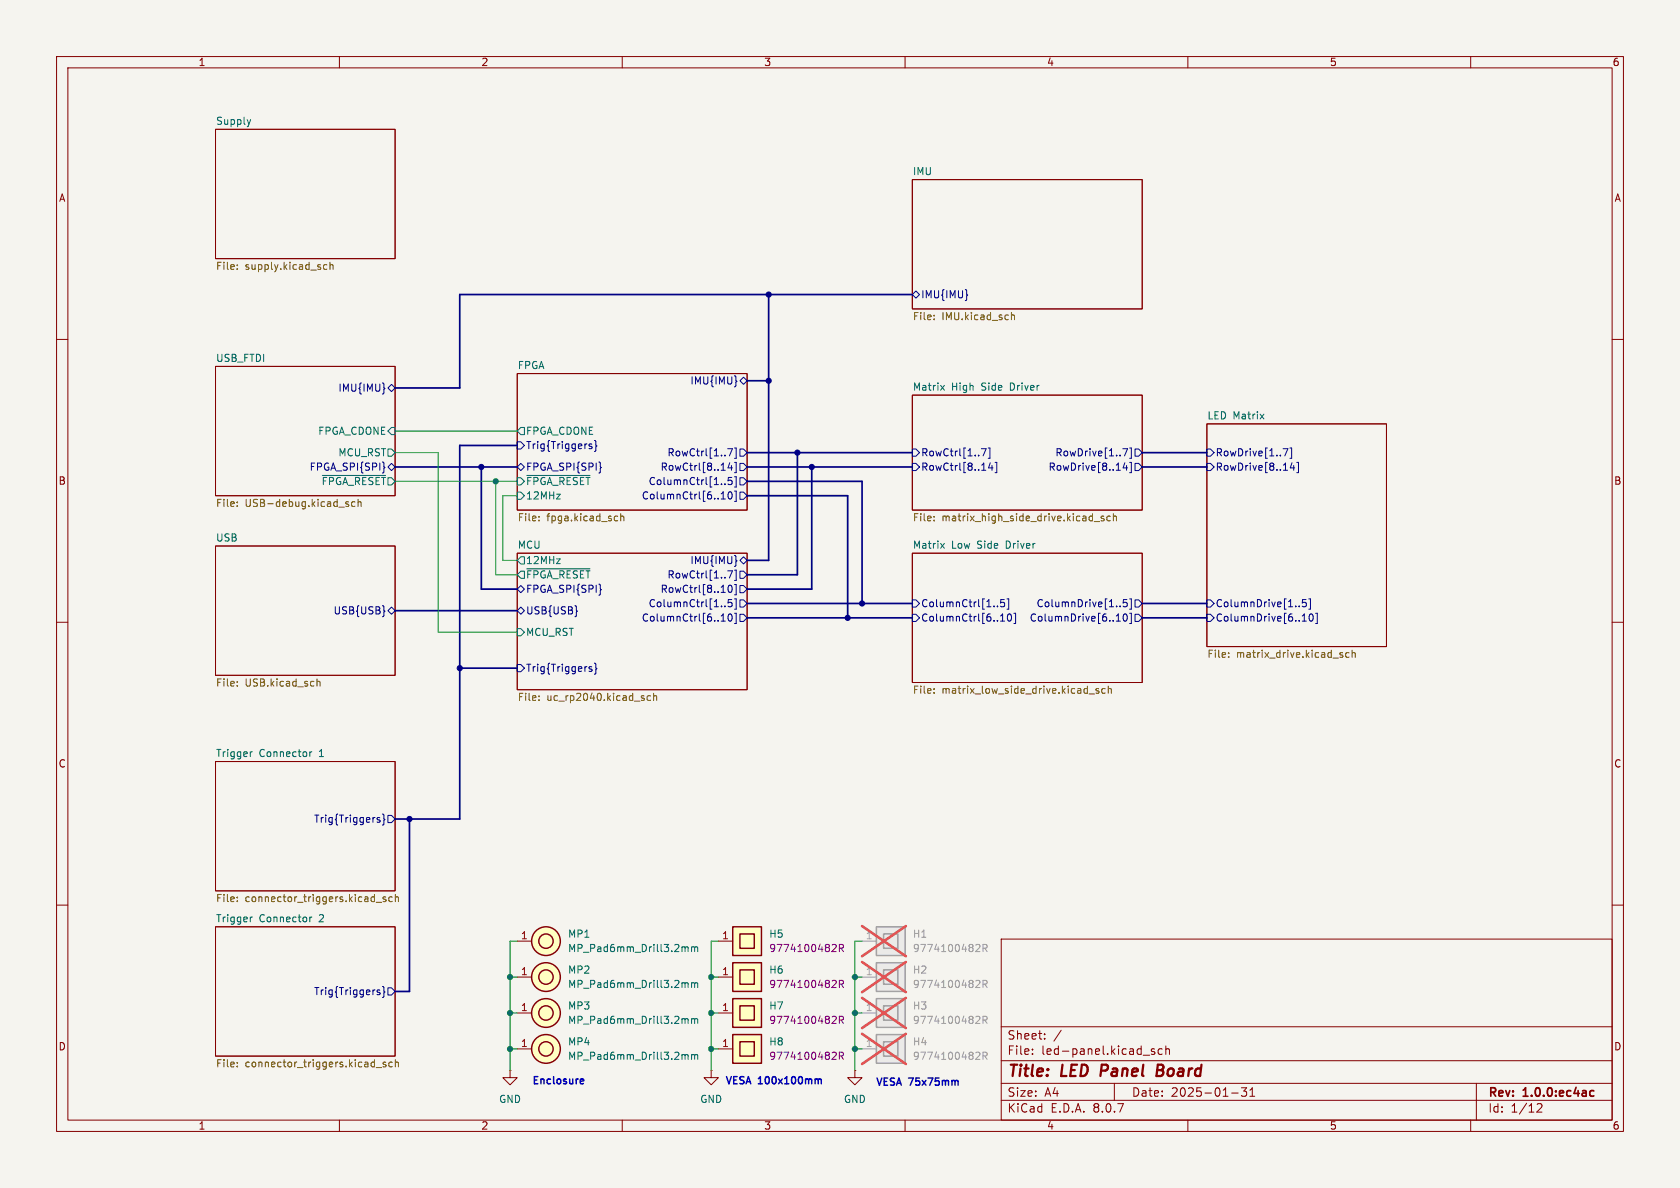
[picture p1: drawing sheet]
<svg xmlns="http://www.w3.org/2000/svg" width="297mm" height="210mm" viewBox="0 0 297 210" stroke-linecap="round" stroke-linejoin="round" font-family="sans-serif">
<path d="M0 0h297v210h-297z" fill="#f5f4ef" stroke="#f5f4ef" stroke-width=".18"/>
<g fill="none" stroke="#840000" stroke-width=".18">
<path d="M10 10h277v190h-277zM12 12h273v186h-273zM60 10v2M110 10v2M160 10v2M210 10v2M260 10v2M38.1 22.9h31.7v22.8h-31.7zM161.3 31.8h40.6v22.8h-40.6zM10 60h2M38.1 64.8h31.7v22.8h-31.7zM91.4 66h40.7v24.2h-40.7z"/>
<path d="M161.3 69.9h40.6v20.3h-40.6zM213.4 74.9h31.7v39.4h-31.7zM285 60h2M38.1 96.5h31.7v22.9h-31.7zM91.4 97.8h40.7v24.1h-40.7zM161.3 97.8h40.6v22.9h-40.6zM10 110h2M285 110h2M38.1 134.6h31.7v22.9h-31.7zM10 160h2M38.1 163.8h31.7v22.9h-31.7zM177 166h108v32h-108z"/>
<path d="M285 160h2M60 198v2M110 198v2M125.7 189.2v1.3h1.3l-1.3 1.3-1.2-1.3h1.2M125.7 189.2h.1M160 198v2M177 194.5h108M177 191.5h108M177 187.5h108M177 181.5h108M182.5 186.3v.1M182.5 185.5v.1"/>
<path d="M184.7 183.6v.1M184.7 182.8v.1M187.6 182.1l-1.3 2M197 191.5v3M202.1 186.5h1.1M204.1 185.5l-.4-.1-.2 .2 .1 .2 .5 .2v.3h-.6M205.5 185.5l-.5-.1-.3 .3v.4l.2 .2h.6M206.1 185.5l.2-.1 .4 .1v.9M206.1 184.9v1.5M210 198v2M217.7 193.2h1.2M219.5 192.3h.9l-.5 .6 .4 .1v.7l-.2 .1h-.4l-.2-.1"/>
<path d="M221 193.8h.8M221 192.7l.4-.4v1.5M260 198v2M261 191.5v6.5M271.7 195.2l.6-.1 .2 .1 .1 .3-.9 1.1h.9"/>
</g>
<path d="M281.2 193.7h.6M281.2 192.9h.6" fill="none" stroke="#840000" stroke-width=".3"/>
<path d="M194.8 188.2l-.3 2M204.6 189.2h.6M205.2 189.2l.3 .1M205.4 188.2h-.7l-.3 2 1-.1M205.4 189.1l-.2 .1" fill="none" stroke="#840000" stroke-width=".4"/>
<g fill="none" stroke="#000084" stroke-width=".18">
<path d="M161.9 51.4l.7 .7-.7 .6-.6-.6zM171 52.1l.1 .1h-.1M67.9 68.6l.1 .1h-.1M68.6 68.6l.6-.7 .6 .7-.6 .6zM91.4 78.1h.7l.6 .6-.6 .7h-.7zM104.1 78.7l.6 .4-.2 .2h-.4M104.6 78.5h-.3l-.2 .2M105.2 77.9l.1 .1v.7l.2 .1-.2 .2v.6l-.2 .2M128.6 79.3h.9l-.6 1.3M129.9 79.2h.3v1.8h-.3M130.2 67.3l.1 .1-.1 .1M130.8 79.4h.6l.7 .6-.7 .6h-.6z"/>
<path d="M130.8 67.3l.6-.6 .7 .6-.7 .6zM161.3 79.4h.6l.7 .6-.7 .6h-.6zM173.5 79.3h.8l-.5 1.3M174.7 79.2h.3v1.8h-.3M198.5 79.3h.8l-.5 1.3M199.7 79.2h.3v1.8h-.3M200.7 79.4h.6l.6 .6-.6 .6h-.6zM213.4 79.4h.6l.6 .6-.6 .6h-.6zM226.8 79.3h.9l-.6 1.3M228 79.2h.3v1.8h-.3M67.9 82.5l.1 .1-.1 .2M68.6 82.6l.6-.7 .6 .7-.6 .6z"/>
<path d="M91.4 82.6l.7-.7 .6 .7-.6 .6zM106.1 82.5l.2 .1-.2 .2M127.5 88.2h.7M127.6 87.2l.3-.3v1.3M128.2 85.5v.2M128.9 87l.1-.1a.68 .68 0 0 1 .4 .7 .68 .68 0 0 1-.4 .6 .84 .84 0 0 1-.1-1.2zM129 81.8l-.3 .9h.8M129.3 82.3v.8M129.4 84.4h-.6l-.1 .6 .2-.1h.4l.1 .2v.4l-.2 .2-.5-.2M129.9 81.7h.3v1.9h-.3M129.9 84.3h.3v1.8h-.3M129.9 86.8h.3v1.8h-.3"/>
<path d="M130.2 99.1l.1 .1h-.1M130.8 81.9h.6l.7 .7-.7 .6h-.6zM130.8 84.5h.6l.7 .6-.7 .6h-.6zM130.8 87h.6l.7 .6-.7 .7h-.6zM131.4 98.4l.7 .7-.7 .6-.6-.6zM161.3 81.9h.6l.7 .7-.7 .6h-.6zM175.1 81.8l-.3 .9h.8M175.4 82.3v.8M175.9 81.7h.3v1.9h-.3M198.9 81.8l-.3 .9h.7M199.2 82.3v.8M199.7 81.7h.3v1.9h-.3"/>
<path d="M200.7 81.9h.6l.6 .7-.6 .6h-.6zM213.4 81.9h.6l.6 .7-.6 .6h-.6zM228.4 81.8l-.3 .9h.8M228.7 82.3v.8M229.3 81.7h.3v1.9h-.3M67.9 107.9l.1 .1-.1 .2M68.6 108l.6-.7 .6 .7-.6 .6zM91.4 108l.7-.7 .6 .7-.6 .6zM91.4 117.5h.7l.6 .6-.6 .6h-.7zM91.4 104.1l.7-.6 .6 .6-.6 .7zM101.9 107.9l.2 .1-.2 .2M104.1 118.1l.6 .3-.2 .3-.4-.1"/>
<path d="M104.6 117.9l-.3-.1-.2 .2M105.1 117.2l.2 .2v.6l.2 .2-.2 .2v.6l-.2 .2M106.1 104.1l.2 .1-.2 .2M127.5 109.8h.7M127.6 108.8l.3-.3v1.3M128.2 107.1v.2M128.6 100.9h.9l-.6 1.3M128.9 108.6l.1-.1a.68 .68 0 0 1 .4 .7 .68 .68 0 0 1-.4 .6 .84 .84 0 0 1-.1-1.2zM128.9 103.5l.1-.1a.68 .68 0 0 1 .4 .7 .68 .68 0 0 1-.4 .6 .84 .84 0 0 1-.1-1.2zM129.4 106h-.6l-.1 .6 .2-.1h.4l.1 .2v.4l-.2 .2-.5-.2M129.9 108.4h.3v1.8h-.3M129.9 105.9h.3v1.8h-.3"/>
<path d="M129.9 103.3h.3v1.8h-.3M130.2 100.8v1.8h-.3M130.8 101h.6l.7 .6-.7 .6h-.6zM130.8 103.5h.6l.7 .6-.7 .7h-.6zM130.8 108.6h.6l.7 .6-.7 .7h-.6zM130.8 106h.6l.7 .7-.7 .6h-.6zM161.3 106h.6l.7 .7-.7 .6h-.6zM161.3 108.6h.6l.7 .6-.7 .7h-.6zM176.3 107.1v.2M176.9 109.8h.7M177 108.8l.2-.3v1.3M177.5 106h-.6v.6l.2-.1h.4l.1 .2-.1 .4-.1 .2-.5-.2"/>
<path d="M178 105.9h.3v1.8h-.3M178.2 108.7l.2-.2a.68 .68 0 0 1 .4 .7 .68 .68 0 0 1-.4 .6l-.2-.1-.1-.4zM179.2 108.4h.3v1.8h-.3M197.3 109.8h.8M197.5 108.8l.2-.3v1.3M198 107.1v.2M198.7 108.7l.2-.2a.68 .68 0 0 1 .4 .7 .68 .68 0 0 1-.4 .6l-.2-.1-.1-.4zM199.2 106h-.6v.6l.1-.1h.5l.1 .2-.1 .4-.2 .2-.4-.2M199.7 108.4h.3v1.8h-.3M199.7 105.9h.3v1.8h-.3M200.7 106h.6l.6 .7-.6 .6h-.6zM200.7 108.6h.6l.6 .6-.6 .7h-.6z"/>
<path d="M213.4 108.6h.6l.6 .6-.6 .7h-.6zM213.4 106h.6l.6 .7-.6 .6h-.6zM229.7 107.1v.2M230.2 109.8h.7M230.5 108.7l.1-.2v1.3M230.9 106h-.6l-.1 .6 .2-.1h.4l.1 .2v.4l-.2 .2-.5-.2M231.4 105.9h.3v1.8h-.3M231.6 108.7l.1-.2a.68 .68 0 0 1 .5 .7 .68 .68 0 0 1-.5 .6l-.1-.1-.2-.4zM232.6 108.4h.3v1.8h-.3M66.7 144.8l.5 .3-.2 .3-.3-.1M67.1 144.6l-.3-.1-.1 .2M67.6 143.9l.3 .2v.6l.1 .2-.1 .2v.6l-.3 .1"/>
<path d="M68.6 144.1h.6l.6 .7-.6 .6h-.6zM66.7 175.2l.5 .4-.2 .2h-.3M67.1 175.1l-.3-.1-.1 .2M67.6 174.4l.3 .2v.6l.1 .2-.1 .1v.6l-.3 .2M68.6 174.6h.6l.6 .7-.6 .6h-.6z"/>
</g>
<g fill="none" stroke="#725600" stroke-width=".18">
<path d="M41.9 46.8v.2M41.9 47.5v.1M57.2 47.5l.2 .1h.4M57.8 46.8h-.4l-.2 .1M58.3 46.9l.2-.1h.3l.1 .8M58.3 46.4v1.2M165.1 56.4v.1M165.1 55.7v.2M178.8 55.2v1.3M178.8 55.8l.2-.1h.3l.1 .8M41.9 89.4v.1M41.9 88.8v.1"/>
<path d="M61.3 89.1l.3 .1 .1 .2-.2 .1h-.3M61.3 88.7l.3 .1M62.8 88.8l-.4-.1-.3 .2 .2 .6h.5M63.3 88.8l.2-.1 .3 .1v.7M63.3 88.3v1.2M95.3 92v.1M95.3 91.3v.1M108.8 91.2l.4 .1M109.2 92l-.4 .1M109.7 91.4l.2-.2 .3 .1 .1 .8M109.7 90.8v1.3M165.1 91.3v.1"/>
<path d="M165.1 92v.1M193.4 92.2h1M195.1 91.3l-.3-.1-.1 .2v.2l.4 .1v.3h-.4M196.3 91.3l-.4-.1-.2 .3 .1 .5h.5M196.8 91.4l.2-.2 .3 .1 .1 .8M196.8 90.8v1.3M217.2 116.1v.1M217.2 115.4v.1M237 115.8h.3l.1 .2-.2 .2h-.2M237 115.4h.3M238.5 115.4h-.4l-.2 .2 .1 .5h.5M239 115.5l.2-.1h.3l.1 .8"/>
<path d="M239 114.9v1.3M41.9 120.5v.1M41.9 121.2v.1M56 120v1.3M56 120.6l.2-.2 .3 .1 .1 .8M95.3 123v.2M95.3 123.7v.1M113.9 123.5v.3M115 123h-.4l-.2 .2 .1 .6h.5M115.5 123.1l.2-.1h.3l.1 .8M115.5 122.6v1.2M165.1 121.8v.1"/>
<path d="M165.1 122.4v.2M192.5 122.7h1M194.2 121.8l-.3-.1-.2 .2 .1 .2 .4 .1v.3h-.5M195.4 121.8l-.4-.1-.2 .3 .1 .5h.5M195.9 121.8l.2-.1 .3 .1 .1 .8M195.9 121.3v1.3M41.9 158.6v.1M41.9 159.3v.1M66.5 159.5h1M68.2 158.6l-.3-.1-.2 .2 .1 .2 .4 .1v.3h-.5M69.3 158.6l-.3-.1-.3 .3 .2 .5h.4M69.9 158.1v1.3"/>
<path d="M69.9 158.7l.2-.2 .3 .1v.8M41.9 187.8v.1M41.9 188.5v.1M66.5 188.7h1M68.2 187.8h-.3l-.2 .1 .1 .2 .4 .1v.3h-.5M69.3 187.8h-.3l-.3 .2 .2 .5h.4M69.9 187.9l.2-.1h.3v.8M69.9 187.3v1.3"/>
</g>
<g fill="none" stroke="#006464" stroke-width=".18">
<path d="M44.3 21.1l-.3 .9M68.6 79.4h.6l.6 .6-.6 .6h-.6zM69.2 75.6h.6v1.2h-.6l-.6-.6zM92.1 75.6h.6v1.2h-.6l-.7-.6zM166.3 68.1l.7 .9M167 68.1l-.7 .9M222.8 73.2l.6 .9M223.4 73.2l-.6 .9M57 84h11.2M91.4 87h.7l.6 .6-.6 .7h-.7zM91.4 84.5h.7l.6 .6-.6 .6h-.7zM92.1 98.4h.6v1.3h-.6l-.7-.6z"/>
<path d="M93.1 84h11.2M166.3 96.1l.7 .8M167 96.1l-.7 .8M91.4 111.1h.7l.6 .7-.6 .6h-.7zM92.1 101h.6v1.2h-.6l-.7-.6zM93.1 100.6h11.2M44.6 132.9l-.3 .1M54.8 132.9v.8M55.1 132.9l-.3 .2M44.6 162.1l-.3 .1M54.8 162.1v.9M55.1 162.1l-.3 .3"/>
</g>
<g fill="#ebeae8">
<path d="M154.9 176.5h5.1v5.1h-5.1z"/>
<path d="M156.2 177.8h2.5v2.5h-2.5z"/>
</g>
<path d="M154.9 176.5h5.1v5.1h-5.1zM156.2 177.8h2.5v2.5h-2.5z" fill="none" stroke="#9c9b98" stroke-width=".25"/>
<path d="M152.4 179.1h2.5M172.7 179.6l.4 .1 .1 .3-.7 .9h.7M173.8 180.3h.6l.1-.2v-.3l-.7-.2v1.3M174.1 180.3l.4 .6" fill="none" stroke="#9c9b98" stroke-width=".18"/>
<path d="M152.4 176.4l7.7 5.3M160.1 176.4l-7.7 5.3" fill="none" stroke="#e75356" stroke-width=".46"/>
<g fill="#ebeae8">
<path d="M154.9 182.9h5.1v5.1h-5.1z"/>
<path d="M156.2 184.2h2.5v2.5h-2.5z"/>
</g>
<path d="M154.9 182.9h5.1v5.1h-5.1zM156.2 184.2h2.5v2.5h-2.5z" fill="none" stroke="#9c9b98" stroke-width=".25"/>
<path d="M152.4 185.4h2.5M172.7 186l.4 .1 .1 .3-.7 .9h.7M173.8 186.7l.6-.1 .1-.2v-.3l-.7-.1v1.3M174.1 186.7l.4 .6" fill="none" stroke="#9c9b98" stroke-width=".18"/>
<path d="M152.4 182.8l7.7 5.3M160.1 182.8l-7.7 5.3" fill="none" stroke="#e75356" stroke-width=".46"/>
<g fill="#ebeae8">
<path d="M154.9 163.8h5.1v5.1h-5.1z"/>
<path d="M156.2 165.1h2.5v2.5h-2.5z"/>
</g>
<path d="M154.9 163.8h5.1v5.1h-5.1zM156.2 165.1h2.5v2.5h-2.5z" fill="none" stroke="#9c9b98" stroke-width=".25"/>
<path d="M152.4 166.4h2.5M172.7 166.9l.4 .1 .1 .3-.7 .9h.7M173.8 167.6h.6l.1-.2v-.3l-.7-.2v1.3M174.1 167.6l.4 .6" fill="none" stroke="#9c9b98" stroke-width=".18"/>
<path d="M152.4 163.7l7.7 5.3M160.1 163.7l-7.7 5.3" fill="none" stroke="#e75356" stroke-width=".46"/>
<g fill="#ffffc2">
<path d="M129.5 182.9h5.1v5.1h-5.1z"/>
<path d="M130.8 184.2h2.5v2.5h-2.5z"/>
</g>
<path d="M129.5 182.9h5.1v5.1h-5.1zM130.8 184.2h2.5v2.5h-2.5z" fill="none" stroke="#840000" stroke-width=".25"/>
<path d="M127 185.4h2.5" fill="none" stroke="#840000" stroke-width=".18"/>
<path d="M147.3 186l.4 .1 .1 .3-.7 .9h.7M148.4 186.7l.6-.1 .1-.2v-.3l-.7-.1v1.3M148.7 186.7l.4 .6" fill="none" stroke="#840084" stroke-width=".18"/>
<g fill="#ffffc2">
<path d="M129.5 170.2h5.1v5.1h-5.1z"/>
<path d="M130.8 171.5h2.5v2.5h-2.5z"/>
</g>
<path d="M129.5 170.2h5.1v5.1h-5.1zM130.8 171.5h2.5v2.5h-2.5z" fill="none" stroke="#840000" stroke-width=".25"/>
<path d="M127 172.7h2.5" fill="none" stroke="#840000" stroke-width=".18"/>
<path d="M147.3 173.3l.4 .1 .1 .3-.7 .9h.7M148.4 174l.6-.1 .1-.2v-.3l-.7-.1v1.3M148.7 174l.4 .6" fill="none" stroke="#840084" stroke-width=".18"/>
<g fill="#ffffc2">
<path d="M129.5 163.8h5.1v5.1h-5.1z"/>
<path d="M130.8 165.1h2.5v2.5h-2.5z"/>
</g>
<path d="M129.5 163.8h5.1v5.1h-5.1zM130.8 165.1h2.5v2.5h-2.5z" fill="none" stroke="#840000" stroke-width=".25"/>
<path d="M127 166.4h2.5" fill="none" stroke="#840000" stroke-width=".18"/>
<path d="M147.3 166.9l.4 .1 .1 .3-.7 .9h.7M148.4 167.6h.6l.1-.2v-.3l-.7-.2v1.3M148.7 167.6l.4 .6" fill="none" stroke="#840084" stroke-width=".18"/>
<g fill="#ffffc2">
<path d="M129.5 176.5h5.1v5.1h-5.1z"/>
<path d="M130.8 177.8h2.5v2.5h-2.5z"/>
</g>
<path d="M129.5 176.5h5.1v5.1h-5.1zM130.8 177.8h2.5v2.5h-2.5z" fill="none" stroke="#840000" stroke-width=".25"/>
<path d="M127 179.1h2.5M151.1 189.2v1.3h1.3l-1.3 1.3-1.2-1.3h1.2M151.1 189.2h.1" fill="none" stroke="#840000" stroke-width=".18"/>
<path d="M147.3 179.6l.4 .1 .1 .3-.7 .9h.7M148.4 180.3h.6l.1-.2v-.3l-.7-.2v1.3M148.7 180.3l.4 .6" fill="none" stroke="#840084" stroke-width=".18"/>
<g fill="#ebeae8">
<path d="M154.9 170.2h5.1v5.1h-5.1z"/>
<path d="M156.2 171.5h2.5v2.5h-2.5z"/>
</g>
<path d="M154.9 170.2h5.1v5.1h-5.1zM156.2 171.5h2.5v2.5h-2.5z" fill="none" stroke="#9c9b98" stroke-width=".25"/>
<path d="M152.4 172.7h2.5M172.7 173.3l.4 .1 .1 .3-.7 .9h.7M173.8 174l.6-.1 .1-.2v-.3l-.7-.1v1.3M174.1 174l.4 .6" fill="none" stroke="#9c9b98" stroke-width=".18"/>
<path d="M152.4 170.1l7.7 5.3M160.1 170.1l-7.7 5.3" fill="none" stroke="#e75356" stroke-width=".46"/>
<g fill="#ffffc2" stroke="#ffffc2" stroke-width=".18">
<circle cx="96.5" cy="166.4" r="1.27"/>
<circle cx="96.5" cy="166.4" r="2.54"/>
<circle cx="96.5" cy="172.7" r="1.27"/>
<circle cx="96.5" cy="172.7" r="2.54"/>
<circle cx="96.5" cy="185.4" r="1.27"/>
<circle cx="96.5" cy="185.4" r="2.54"/>
<circle cx="96.5" cy="179.1" r="1.27"/>
<circle cx="96.5" cy="179.1" r="2.54"/>
</g>
<g fill="none" stroke="#840000" stroke-width=".25">
<circle cx="96.5" cy="172.7" r="2.54"/>
<circle cx="96.5" cy="179.1" r="2.54"/>
<circle cx="96.5" cy="166.4" r="2.54"/>
<circle cx="96.5" cy="172.7" r="1.27"/>
<circle cx="96.5" cy="166.4" r="1.27"/>
<circle cx="96.5" cy="179.1" r="1.27"/>
<circle cx="96.5" cy="185.4" r="2.54"/>
<circle cx="96.5" cy="185.4" r="1.27"/>
</g>
<path d="M91.4 166.4h2.6M91.4 172.7h2.6M91.4 179.1h2.6M90.2 189.2v1.3h1.2l-1.2 1.3-1.3-1.3h1.3M90.2 189.2h.1M91.4 185.4h2.6" fill="none" stroke="#840000" stroke-width=".18"/>
<g fill="none" stroke="#006464" stroke-width=".18">
<path d="M120.9 167.4l.2 .2M120.9 173.7l.2 .2M121.1 167.6v.6M121.1 173.9v.7M121.1 167.6l.2-.2h.3l.1 .8M121.1 173.9l.2-.2 .3 .1 .1 .8M122.3 167.5l.3-.1 .2 .2M122.3 167.4v.8M122.3 173.7v.9M122.3 173.8l.3-.1 .2 .2M122.8 167.6l.2-.2h.3v.8M122.8 167.6v.6"/>
<path d="M122.8 173.9v.7M122.8 173.9l.2-.2 .3 .1v.8M120.9 186.4l.2 .2M120.9 180.1l.2 .2M121.1 180.3v.6M121.1 186.6v.7M121.1 180.3l.2-.2h.3l.1 .8M121.1 186.6l.2-.2 .3 .1 .1 .8M122.3 180.1v.8M122.3 186.4v.9M122.3 186.5l.3-.1 .2 .2M122.3 180.2l.3-.1 .2 .2"/>
<path d="M122.8 180.3v.6M122.8 186.6v.7M122.8 180.3l.2-.2h.3v.8M122.8 186.6l.2-.2 .3 .1v.8"/>
</g>
<path d="M103 190.7l.2 .3-.6 .2M103.1 191.5l-.1 .1M144.6 190.8v.1M144.6 190.9v.7M144.6 190.9l.2-.2 .3 .1 .1 .8M169.2 191l.2 .2v.6" fill="none" stroke="#0000c2" stroke-width=".25"/>
<g fill="none" stroke="#000084" stroke-width=".3">
<path d="M135.9 52.1v47h-3.8M161.3 52.1h-80v16.5h-11.5M91.4 78.7h-10.1v66.1h-11.5M132.1 67.3h3.8M69.8 82.6h21.6M85.1 82.6v21.5h6.3M132.1 80h29.2M132.1 82.6h29.2M132.1 85.1h20.3v21.6M132.1 87.6h17.8v21.6M141 80v21.6h-8.9M143.5 82.6v21.5h-11.4"/>
<path d="M201.9 80h11.5M201.9 82.6h11.5M69.8 108h21.6M81.3 118.1h10.1M132.1 106.7h29.2M132.1 109.2h29.2M201.9 106.7h11.5M201.9 109.2h11.5M72.4 144.8v30.5h-2.6"/>
</g>
<g fill="none" stroke="#009600" stroke-width=".18">
<path d="M69.8 76.2h21.6M69.8 80h7.7v31.8h13.9M69.8 85.1h21.6M87.6 85.1v16.5h3.8M91.4 87.6h-2.5v11.5h2.5M90.2 179.1h1.2M90.2 172.7h1.2M91.4 166.4h-1.2v22.8M125.7 179.1h1.3M125.7 172.7h1.3M127 166.4h-1.3v22.8M151.1 179.1h1.3"/>
<path d="M151.1 172.7h1.3M152.4 166.4h-1.3v22.8M90.2 185.4h1.2M125.7 185.4h1.3M151.1 185.4h1.3"/>
</g>
<g fill="#000084" stroke="#000084" stroke-width=".18">
<circle cx="135.9" cy="67.3" r=".46"/>
<circle cx="135.9" cy="52.1" r=".46"/>
<circle cx="141" cy="80" r=".46"/>
<circle cx="149.9" cy="109.2" r=".46"/>
<circle cx="152.4" cy="106.7" r=".46"/>
<circle cx="85.1" cy="82.6" r=".46"/>
<circle cx="143.5" cy="82.6" r=".46"/>
<circle cx="81.3" cy="118.1" r=".46"/>
<circle cx="72.4" cy="144.8" r=".46"/>
</g>
<g fill="#009600" stroke="#009600" stroke-width=".18">
<circle cx="151.1" cy="179.1" r=".46"/>
<circle cx="125.7" cy="179.1" r=".46"/>
<circle cx="125.7" cy="185.4" r=".46"/>
<circle cx="125.7" cy="172.7" r=".46"/>
<circle cx="151.1" cy="172.7" r=".46"/>
<circle cx="151.1" cy="185.4" r=".46"/>
<circle cx="87.6" cy="85.1" r=".46"/>
<circle cx="90.2" cy="172.7" r=".46"/>
<circle cx="90.2" cy="185.4" r=".46"/>
<circle cx="90.2" cy="179.1" r=".46"/>
</g>
<g font-size="2.8" fill="#840000">
<text x="178" y="190.9">Title:</text>
<text x="187.7" y="190.9">LED</text>
<text x="195.4" y="190.9">Panel</text>
<text x="206.1" y="190.9">Board</text>
</g>
<g font-size="2.1" fill="#840000">
<text x="178" y="184">Sheet:</text>
<text x="178" y="186.7">File:</text>
<text x="184.1" y="186.7">led-panel.kicad_sch</text>
<text x="178" y="196.9">KiCad</text>
<text x="178" y="194.1">Size:</text>
<text x="184.7" y="194.1">A4</text>
<text x="185.7" y="196.9">E.D.A.</text>
<text x="193.3" y="196.9">8.0.7</text>
<text x="200" y="194.1">Date:</text>
<text x="207" y="194.1">2025-01-31</text>
<text x="263" y="194.3">Rev:</text>
<text x="263" y="196.9">Id:</text>
<text x="267.1" y="196.9">1/12</text>
<text x="269.4" y="194.3">1.0.0:ec4ac</text>
</g>
<g font-size="1.8" fill="#840000">
<text x="35" y="11.9">1</text>
<text x="85" y="11.9">2</text>
<text x="135" y="11.9">3</text>
<text x="185" y="11.9">4</text>
<text x="235" y="11.9">5</text>
<text x="285" y="11.9">6</text>
<text x="10.3" y="35.9">A</text>
<text x="285.3" y="35.9">A</text>
<text x="10.3" y="85.9">B</text>
<text x="285.3" y="85.9">B</text>
<text x="10.3" y="135.9">C</text>
<text x="285.3" y="135.9">C</text>
<text x="10.3" y="185.9">D</text>
<text x="285.3" y="185.9">D</text>
<text x="35" y="199.9">1</text>
<text x="85" y="199.9">2</text>
<text x="135" y="199.9">3</text>
<text x="185" y="199.9">4</text>
<text x="235" y="199.9">5</text>
<text x="285" y="199.9">6</text>
</g>
<g font-size="1.8" fill="#006464">
<text x="38.1" y="22.1">Supply</text>
<text x="161.3" y="31">IMU</text>
<text x="38.1" y="64.1">USB_FTDI</text>
<text x="91.4" y="65.3">FPGA</text>
<text x="161.3" y="69.1">Matrix</text>
<text x="168.2" y="69.1">High</text>
<text x="173.6" y="69.1">Side</text>
<text x="178.8" y="69.1">Driver</text>
<text x="56.2" y="77.1">FPGA_CDONE</text>
<text x="92.9" y="77.1">FPGA_CDONE</text>
<text x="213.4" y="74.2">LED Matrix</text>
<text x="59.7" y="80.9">MCU_RST</text>
<text x="56.8" y="86">~{FPGA_RESET}</text>
<text x="92.9" y="88.5">12MHz</text>
<text x="92.9" y="86">~{FPGA_RESET}</text>
<text x="38.1" y="95.8">USB</text>
<text x="91.4" y="97.1">MCU</text>
<text x="92.9" y="99.9">12MHz</text>
<text x="161.3" y="97.1">Matrix</text>
<text x="168.2" y="97.1">Low</text>
<text x="172.9" y="97.1">Side</text>
<text x="178.1" y="97.1">Driver</text>
<text x="92.9" y="102.5">~{FPGA_RESET}</text>
<text x="92.9" y="112.6">MCU_RST</text>
<text x="38.1" y="133.9">Trigger</text>
<text x="45.8" y="133.9">Connector</text>
<text x="56.5" y="133.9">1</text>
<text x="38.1" y="163.1">Trigger</text>
<text x="45.8" y="163.1">Connector</text>
<text x="56.5" y="163.1">2</text>
<text x="100.3" y="166">MP1</text>
<text x="135.9" y="166">H5</text>
<text x="100.3" y="168.5">MP_Pad6mm_Drill3.2mm</text>
<text x="100.3" y="172.3">MP2</text>
<text x="135.9" y="172.3">H6</text>
<text x="100.3" y="174.9">MP_Pad6mm_Drill3.2mm</text>
<text x="100.3" y="178.7">MP3</text>
<text x="135.9" y="178.7">H7</text>
<text x="100.3" y="185">MP4</text>
<text x="100.3" y="181.2">MP_Pad6mm_Drill3.2mm</text>
<text x="135.9" y="185">H8</text>
<text x="100.3" y="187.6">MP_Pad6mm_Drill3.2mm</text>
<text x="88.1" y="195.2">GND</text>
<text x="123.7" y="195.2">GND</text>
<text x="149.1" y="195.2">GND</text>
</g>
<g font-size="1.8" fill="#725600">
<text x="38.1" y="48">File:</text>
<text x="43.3" y="48">supply.kicad_sch</text>
<text x="161.3" y="56.9">File:</text>
<text x="166.5" y="56.9">IMU.kicad_sch</text>
<text x="38.1" y="89.9">File:</text>
<text x="43.3" y="89.9">USB-debug.kicad_sch</text>
<text x="91.4" y="92.5">File:</text>
<text x="96.7" y="92.5">fpga.kicad_sch</text>
<text x="161.3" y="92.5">File:</text>
<text x="166.5" y="92.5">matrix_high_side_drive.kicad_sch</text>
<text x="213.4" y="116.6">File:</text>
<text x="218.6" y="116.6">matrix_drive.kicad_sch</text>
<text x="38.1" y="121.7">File:</text>
<text x="43.3" y="121.7">USB.kicad_sch</text>
<text x="91.4" y="124.2">File:</text>
<text x="96.7" y="124.2">uc_rp2040.kicad_sch</text>
<text x="161.3" y="123">File:</text>
<text x="166.5" y="123">matrix_low_side_drive.kicad_sch</text>
<text x="38.1" y="159.8">File:</text>
<text x="43.3" y="159.8">connector_triggers.kicad_sch</text>
<text x="38.1" y="189">File:</text>
<text x="43.3" y="189">connector_triggers.kicad_sch</text>
</g>
<g font-size="1.8" fill="#000084">
<text x="162.8" y="52.9">IMU{IMU}</text>
<text x="59.7" y="69.4">IMU{IMU}</text>
<text x="121.9" y="68.2">IMU{IMU}</text>
<text x="54.6" y="83.4">FPGA_SPI{SPI}</text>
<text x="92.9" y="79.6">Trig{Triggers}</text>
<text x="92.9" y="83.4">FPGA_SPI{SPI}</text>
<text x="116.7" y="83.4">RowCtrl[8..14]</text>
<text x="117.9" y="80.9">RowCtrl[1..7]</text>
<text x="162.8" y="83.4">RowCtrl[8..14]</text>
<text x="162.8" y="80.9">RowCtrl[1..7]</text>
<text x="185.3" y="83.4">RowDrive[8..14]</text>
<text x="186.5" y="80.9">RowDrive[1..7]</text>
<text x="214.8" y="83.4">RowDrive[8..14]</text>
<text x="214.8" y="80.9">RowDrive[1..7]</text>
<text x="113.4" y="88.5">ColumnCtrl[6..10]</text>
<text x="114.6" y="86">ColumnCtrl[1..5]</text>
<text x="121.9" y="99.9">IMU{IMU}</text>
<text x="92.9" y="105">FPGA_SPI{SPI}</text>
<text x="114.6" y="107.5">ColumnCtrl[1..5]</text>
<text x="116.7" y="105">RowCtrl[8..10]</text>
<text x="117.9" y="102.5">RowCtrl[1..7]</text>
<text x="162.8" y="107.5">ColumnCtrl[1..5]</text>
<text x="183.2" y="107.5">ColumnDrive[1..5]</text>
<text x="214.8" y="107.5">ColumnDrive[1..5]</text>
<text x="58.9" y="108.8">USB{USB}</text>
<text x="92.9" y="108.8">USB{USB}</text>
<text x="113.4" y="110.1">ColumnCtrl[6..10]</text>
<text x="162.8" y="110.1">ColumnCtrl[6..10]</text>
<text x="181.9" y="110.1">ColumnDrive[6..10]</text>
<text x="214.8" y="110.1">ColumnDrive[6..10]</text>
<text x="92.9" y="119">Trig{Triggers}</text>
<text x="55.4" y="145.6">Trig{Triggers}</text>
<text x="55.4" y="176.1">Trig{Triggers}</text>
</g>
<g font-size="1.8" fill="#a90000">
<text x="92" y="166.1">1</text>
<text x="127.6" y="166.1">1</text>
<text x="92" y="172.5">1</text>
<text x="127.6" y="172.5">1</text>
<text x="92" y="178.8">1</text>
<text x="127.6" y="178.8">1</text>
<text x="92" y="185.2">1</text>
<text x="127.6" y="185.2">1</text>
</g>
<g font-size="1.8" fill="#a5a4a2">
<text x="153" y="166.1">1</text>
<text x="153" y="172.5">1</text>
<text x="153" y="178.8">1</text>
<text x="153" y="185.2">1</text>
</g>
<g font-size="1.8" fill="#939391">
<text x="161.3" y="166">H1</text>
<text x="161.3" y="172.3">H2</text>
<text x="161.3" y="178.7">H3</text>
<text x="161.3" y="185">H4</text>
</g>
<g font-size="1.8" fill="#840084">
<text x="135.9" y="168.5">9774100482R</text>
<text x="135.9" y="174.9">9774100482R</text>
<text x="135.9" y="181.2">9774100482R</text>
<text x="135.9" y="187.6">9774100482R</text>
</g>
<g font-size="1.8" fill="#9c9b98">
<text x="161.3" y="168.5">9774100482R</text>
<text x="161.3" y="174.9">9774100482R</text>
<text x="161.3" y="181.2">9774100482R</text>
<text x="161.3" y="187.6">9774100482R</text>
</g>
<g font-size="1.8" fill="#0000c2">
<text x="93.9" y="192">Enclosure</text>
<text x="128.1" y="192">VESA 100x100mm</text>
<text x="154.7" y="192.3">VESA 75x75mm</text>
</g>
</svg>
